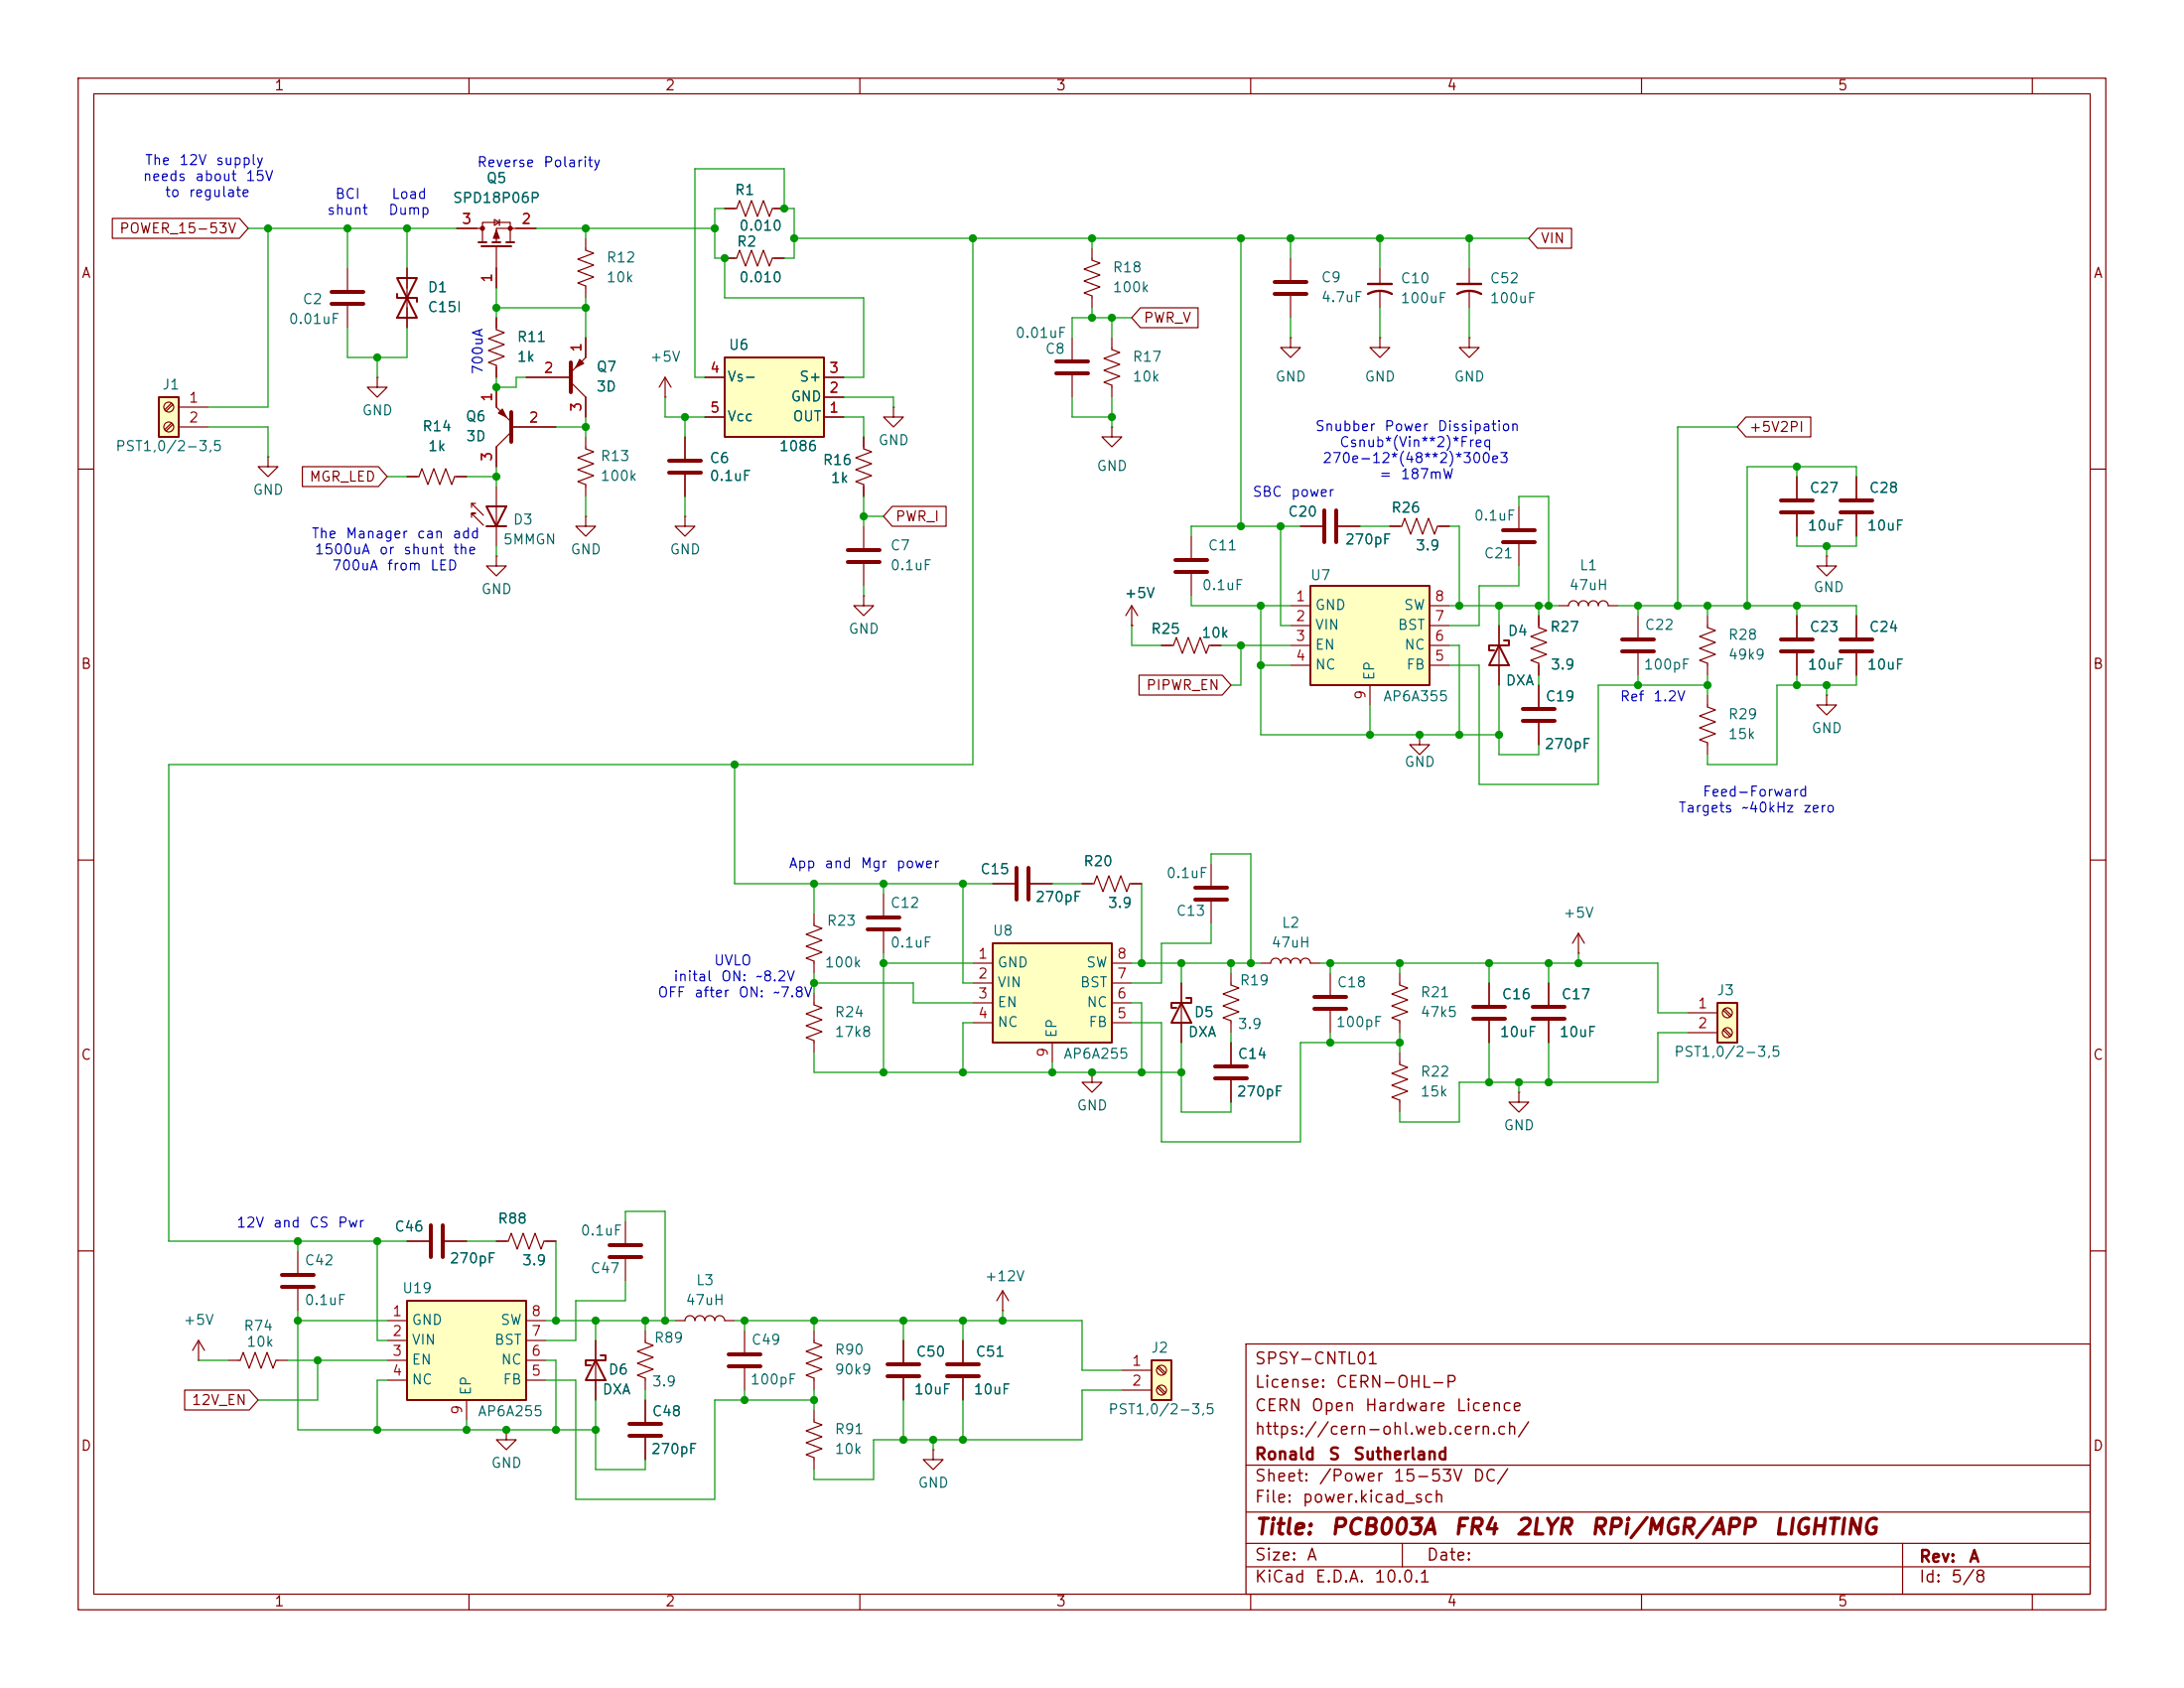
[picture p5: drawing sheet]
<svg xmlns="http://www.w3.org/2000/svg" width="279mm" height="216mm" viewBox="0 0 279 216" stroke-linecap="round" stroke-linejoin="round" font-family="sans-serif">
<g fill="none" stroke="#840000" stroke-width=".15">
<path d="M10 10h259.4v195.9h-259.4zM12 12h255.4v191.9h-255.4zM60 10v2M110 10v2M160 10v2M210 10v2M260 10v2M58.4 29.2h3.3M61.7 31v-2.6h3.6v2.6M63.2 28.1l.7 .3-.7 .4zM63.5 31.5v5.3M63.9 28.1v.8"/>
<path d="M68.6 29.2h-5.1v1.8M139.7 31.8v1.5l1 .4-2 .7 2 .8-2 .7 2 .8-2 .8 1 .3v1.6M67.3 48.3h5.7M73 48.9l1.9 1.9v2.5M74.9 43.2v2.5l-1.9 1.9M176.5 43.2v1.3h1.3l-1.3 1.2-1.2-1.2h1.2M176.5 43.2h.1M188 43.2v1.3h1.2l-1.2 1.2-1.3-1.2h1.3M188 43.2h.1M10 60h2M144.8 77.5l-.8 1.2M144.8 77.5l.7 1.2"/>
<path d="M144.8 77.5v2.5M152.4 68.6v2.8M152.4 73.4v2.8M229.9 78.7v2.8M237.5 78.7v2.8M267.4 60h2M144.8 80h.1M148.6 82.6h1.5l.4-1.1 .8 2.1 .7-2.1 .8 2.1 .7-2.1 .8 2.1 .4-1h1.5M181.6 94v1.3h1.3l-1.3 1.2-1.3-1.2h1.3M181.6 94h.1M218.4 88.9v1.5l1.1 .4-2.1 .8 2.1 .7-2.1 .8 2.1 .8-2.1 .7 1 .4v1.5M229.9 83.6v2.8"/>
<path d="M233.7 88.9v1.3h1.2l-1.2 1.2-1.3-1.2h1.3M233.7 88.9h.1M237.5 83.6v2.8M10 110h2M127 113h2.8M131.8 113h2.8M267.4 110h2M10 160h2M159.4 171.9h108v32h-108zM267.4 160h2M159.4 197.4h108M159.4 193.4h108"/>
<path d="M159.4 187.4h108M179.4 197.4v3M243.4 197.4v6.5M60 203.9v2M110 203.9v2M159.4 200.4h108M160 203.9v2M210 203.9v2M260 203.9v2"/>
</g>
<path d="M61.2 31h1M61.6 31.5h3.8M63 31h1M64.8 31h1" fill="none" stroke="#840000" stroke-width=".25"/>
<g fill="#840000" stroke="#840000" stroke-width=".15">
<path d="M63.5 29.5l.4 1h-.8z"/>
<path d="M74.2 46l.5 .5-1 .5z"/>
<circle cx="61.7" cy="29.2" r=".25"/>
<circle cx="65.3" cy="29.2" r=".25"/>
</g>
<path d="M73 46.4v3.8M150.4 71.6h4M150.4 73.2h4M227.8 81.8h4.1M227.8 83.3h4.1M235.5 81.8h4M235.5 83.3h4M130 111v4.1M131.6 111v4.1" fill="none" stroke="#840000" stroke-width=".51"/>
<path d="M127 120.7h15.2v12.7h-15.2z" fill="#ffffc2"/>
<path d="M127 120.7h15.2v12.7h-15.2z" fill="none" stroke="#840000" stroke-width=".25"/>
<g fill="none" stroke="#840000" stroke-width=".15">
<path d="M63.5 40.6v1.6l1 .3-2 .8 2 .8-2 .7 2 .8-2 .8 1 .3v1.6M137.2 43.2v2.8M137.2 48v2.8M63.5 71.1v1.3h1.3l-1.3 1.3-1.3-1.3h1.3M63.5 71.1h.1M229.9 61v2.8M229.9 65.8v2.8M237.5 61v2.8M237.5 65.8v2.8M196.8 87.6v2.8M196.8 92.5v2.8M124.5 123.2h2.5"/>
<path d="M124.5 125.7h2.5M124.5 128.3h2.5M124.5 130.8h2.5M134.6 133.4v2.5M142.2 123.2h2.6M142.2 125.7h2.6M142.2 128.3h2.6M142.2 130.8h2.6M179.1 124.5v1.5l1 .4-2 .7 2 .8-2 .8 2 .7-2 .8 1 .4v1.5M194.3 139.7v1.3h1.3l-1.3 1.2-1.3-1.2h1.3M194.3 139.7h.1M52.1 158.8h2.8"/>
<path d="M56.9 158.8h2.8M38.1 160v2.8M38.1 164.8v2.8"/>
</g>
<path d="M135.1 46.2h4.1M135.1 47.8h4.1M227.8 64h4.1M227.8 65.5h4.1M235.5 64h4M235.5 65.5h4M194.8 90.7h4.1M194.8 92.2h4.1M55.1 156.7v4.1M56.6 156.7v4.1M36.1 163.1h4M36.1 164.6h4" fill="none" stroke="#840000" stroke-width=".51"/>
<path d="M219.7 128.3h2.5v5.1h-2.5z" fill="#ffffc2"/>
<path d="M219.7 128.3h2.5v5.1h-2.5z" fill="none" stroke="#840000" stroke-width=".25"/>
<g fill="none" stroke="#840000" stroke-width=".15">
<path d="M215.9 129.5h3.8M215.9 132.1h3.8M220.4 129.2l.9 .8M220.4 131.7l.9 .9M220.6 129l.9 .9M220.6 131.6l.9 .8"/>
<circle cx="221" cy="132.1" r=".63"/>
<circle cx="221" cy="129.5" r=".63"/>
</g>
<path d="M20.3 50.8h2.6v5.1h-2.6z" fill="#ffffc2"/>
<path d="M50.8 35.6h2.5l-2.5 5h2.5zM50.8 37.6v.5h2.5v.5M20.3 50.8h2.6v5.1h-2.6z" fill="none" stroke="#840000" stroke-width=".25"/>
<g fill="none" stroke="#840000" stroke-width=".15">
<path d="M52.1 34.3v7.6M21.9 51.6l-.8 .8M21.9 54.1l-.8 .8M22.1 51.7l-.8 .9M22.1 54.3l-.8 .8M22.9 52.1h3.8M22.9 54.6h3.8M34.3 58.4v1.3h1.3l-1.3 1.3-1.3-1.3h1.3M34.3 58.4h.1M48.3 48.3v1.2h1.2l-1.2 1.3-1.3-1.3h1.3M48.3 48.3h.1M114.3 52.1v1.2h1.3l-1.3 1.3-1.3-1.3h1.3"/>
<path d="M114.3 52.1h.1M142.2 54.6v1.3h1.3l-1.3 1.3-1.2-1.3h1.2M142.2 54.6h.1M142.2 43.2v1.5l1.1 .4-2.1 .7 2.1 .8-2.1 .8 2.1 .7-2.1 .8 1 .4v1.5M165.1 43.2v1.3h1.3l-1.3 1.2-1.3-1.2h1.3M165.1 43.2h.1M166.4 67.3h2.8M171.2 67.3h2.8M196.8 78.7v1.6l1.1 .3-2.1 .8 2.1 .8-2.1 .7 2.1 .8-2.1 .8 1 .3v1.6M199.4 77.5h1.3a.64 .64 0 0 1 .6-.7 .64 .64 0 0 1 .6 .7 .64 .64 0 0 1 .7-.7 .64 .64 0 0 1 .6 .7 .64 .64 0 0 1 .6-.7 .64 .64 0 0 1 .7 .7 .64 .64 0 0 1 .6-.7 .64 .64 0 0 1 .6 .7h1.3M209.5 78.7v2.8M218.4 78.7v1.6l1.1 .3-2.1 .8 2.1 .8-2.1 .7 2.1 .8-2.1 .8 1 .3v1.6"/>
<path d="M233.7 71.1v1.3h1.2l-1.2 1.3-1.3-1.3h1.3M233.7 71.1h.1M209.5 83.6v2.8M104.1 116.8v1.6l1.1 .3-2.1 .8 2.1 .8-2.1 .7 2.1 .8-2.1 .8 1 .3v1.6M201.9 119.4l-.7 1.3M201.9 119.4l.8 1.3M201.9 119.4v2.5M104.1 127v1.5l1.1 .4-2.1 .8 2.1 .7-2.1 .8 2.1 .8-2.1 .7 1 .4v1.5M161.3 123.2h1.3a.64 .64 0 0 1 .6-.6 .64 .64 0 0 1 .6 .6 .64 .64 0 0 1 .7-.6 .64 .64 0 0 1 .6 .6 .64 .64 0 0 1 .6-.6 .64 .64 0 0 1 .7 .6 .64 .64 0 0 1 .6-.6 .64 .64 0 0 1 .6 .6h1.3M170.2 124.5v2.8M170.2 129.3v2.8M190.5 125.7v2.8"/>
<path d="M190.5 130.6v2.8M198.1 125.7v2.8M198.1 130.6v2.8M201.9 121.9h.1"/>
<circle cx="21.6" cy="52.1" r=".63"/>
<circle cx="21.6" cy="54.6" r=".63"/>
</g>
<path d="M169.4 65.3v4M170.9 65.3v4M207.5 81.8h4.1M207.5 83.3h4.1M168.1 127.5h4.1M168.1 129h4.1M188.5 128.8h4M188.5 130.3h4M196.1 128.8h4.1M196.1 130.3h4.1" fill="none" stroke="#840000" stroke-width=".51"/>
<path d="M52.1 166.4h15.2v12.7h-15.2z" fill="#ffffc2"/>
<path d="M62.2 64.8h2.6l-1.3 2.5zM62.2 67.3h2.6M52.1 166.4h15.2v12.7h-15.2z" fill="none" stroke="#840000" stroke-width=".25"/>
<g fill="none" stroke="#840000" stroke-width=".15">
<path d="M165.1 33v2.8M165.1 37.8v2.8M60.3 66.2v-.5h.5h-.5l1.5 1.5M60.3 64.4v.5M60.8 64.4h-.5l1.5 1.5M63.5 62.2v7.7M25.4 174h.1M25.4 171.5l-.8 1.2M25.4 171.5l.8 1.2M25.4 171.5v2.5M49.5 168.9h2.6M49.5 171.5h2.6"/>
<path d="M49.5 174h2.6M49.5 176.5h2.6M59.7 179.1v2.5M67.3 168.9h2.5M67.3 171.5h2.5M67.3 174h2.5M67.3 176.5h2.5"/>
</g>
<path d="M163.1 36.1h4M163.1 37.6h4" fill="none" stroke="#840000" stroke-width=".51"/>
<path d="M167.6 74.9h15.3v12.7h-15.3z" fill="#ffffc2"/>
<path d="M167.6 74.9h15.3v12.7h-15.3zM191.8 82.6l1.2 2.5h-2.5zM192.4 81.9h.6v.7h-2.5v.6h.6" fill="none" stroke="#840000" stroke-width=".25"/>
<g fill="none" stroke="#840000" stroke-width=".15">
<path d="M44.4 34.3v2.8M44.4 39.1v2.8M176.5 34.3v2M176.5 37.3v2.1M188 34.3v2M188 37.3v2.1M63.5 49.5v2.6l1.9 1.9M65.4 55.2l-1.9 2v2.5M65.4 54.6h5.7M87.6 55.9v2.8M52.1 61h1.5l.4-1.1 .7 2.1 .8-2.1 .8 2.1 .7-2.1 .8 2.1 .4-1h1.5M74.9 66v1.3h1.3l-1.3 1.3-1.2-1.3h1.2"/>
<path d="M74.9 66h.1M87.6 66v1.3h1.3l-1.3 1.3-1.2-1.3h1.2M87.6 66h.1M87.6 60.7v2.8M165.1 77.5h2.5M177.8 67.3h1.5l.4-1 .8 2 .7-2 .8 2 .8-2 .7 2 .4-1h1.5M182.9 77.5h2.5M194.3 64.8v2.8M194.3 69.6v2.8M165.1 80h2.5M165.1 82.6h2.5M165.1 85.1h2.5"/>
<path d="M175.3 87.6v2.6M182.9 80h2.5M182.9 82.6h2.5M182.9 85.1h2.5M191.8 80v7.6M179.1 134.6v1.5l1 .4-2 .8 2 .7-2 .8 2 .8-2 .7 1 .4v1.5M29.2 174h1.5l.4-1 .8 2 .7-2 .8 2 .8-2 .7 2 .4-1h1.5"/>
</g>
<path d="M42.4 37.3h4.1M42.4 38.9h4.1M65.4 52.7v3.8M85.6 58.9h4.1M85.6 60.5h4.1M192.3 67.8h4M192.3 69.3h4" fill="none" stroke="#840000" stroke-width=".51"/>
<path d="M64.3 52.3l.5 1-1-.5z" fill="#840000" stroke="#840000" stroke-width=".15"/>
<path d="M175 37.6a3.2 3.2 0 0 1 3.1 0M175 36.3h3.1M186.4 37.6a3.2 3.2 0 0 1 3.1 0M186.4 36.3h3.1" fill="none" stroke="#840000" stroke-width=".3"/>
<path d="M92.7 45.7h12.7v10.2h-12.7z" fill="#ffffc2"/>
<path d="M92.7 45.7h12.7v10.2h-12.7zM151.1 128.3l1.3 2.5h-2.5zM151.8 127.6h.6v.7h-2.5v.6h.6M76.2 174l1.3 2.5h-2.6zM76.8 173.4h.7v.6h-2.6v.6h.7" fill="none" stroke="#840000" stroke-width=".25"/>
<g fill="none" stroke="#840000" stroke-width=".15">
<path d="M74.9 30.5v1.5l1 .4-2 .7 2 .8-2 .8 2 .7-2 .8 1 .4v1.5M92.7 33h1.5l.4-1 .8 2 .7-2 .8 2 .8-2 .7 2 .4-1h1.5M92.7 26.7h1.5l.4-1 .8 2 .7-2 .8 2 .8-2 .7 2 .4-1h1.5M74.9 55.9v1.5l1 .4-2 .7 2 .8-2 .8 2 .7-2 .8 1 .4v1.5M85.1 50.8h.1M85.1 48.3l-.8 1.2M85.1 48.3l.8 1.2M85.1 48.3v2.5M90.2 53.3h2.5M90.2 48.3h2.5M105.4 53.3h2.5M105.4 50.8h2.5"/>
<path d="M105.4 48.3h2.5M110.5 55.9v1.5l1 .4-2 .7 2 .8-2 .8 2 .7-2 .8 1 .4v1.5M110.5 76.2v1.3h1.3l-1.3 1.2-1.3-1.2h1.3M110.5 76.2h.1M110.5 67.3v2.8M110.5 72.1v2.8M139.7 137.2v1.2h1.3l-1.3 1.3-1.3-1.3h1.3M139.7 137.2h.1M151.1 125.7v7.7M157.5 124.5v1.5l1 .4-2 .7 2 .8-2 .8 2 .7-2 .8 1 .4v1.5M157.5 133.4v2.7M157.5 138.2v2.8"/>
<path d="M63.5 158.8h1.5l.4-1.1 .8 2.1 .7-2.1 .8 2.1 .8-2.1 .7 2.1 .4-1h1.5M80 156.2v2.8M76.2 171.5v7.6M80 161v2.8M82.5 170.2v1.5l1.1 .4-2.1 .7 2.1 .8-2.1 .8 2.1 .7-2.1 .8 1 .4v1.5M82.5 179.1v2.8M86.4 168.9h1.2a.64 .64 0 0 1 .7-.6 .64 .64 0 0 1 .6 .6 .64 .64 0 0 1 .6-.6 .64 .64 0 0 1 .7 .6 .64 .64 0 0 1 .6-.6 .64 .64 0 0 1 .6 .6 .64 .64 0 0 1 .7-.6 .64 .64 0 0 1 .6 .6h1.3M95.2 170.2v2.8M95.2 175v2.8M104.1 170.2v1.5l1.1 .4-2.1 .7 2.1 .8-2.1 .8 2.1 .7-2.1 .8 1 .4v1.5M115.6 171.5v2.7M115.6 176.3v2.8"/>
<path d="M123.2 171.5v2.7M123.2 176.3v2.8M128.3 167.6h.1M128.3 165.1l-.8 1.3M128.3 165.1l.7 1.3M128.3 165.1v2.5M64.8 182.9v1.3h1.2l-1.2 1.2-1.3-1.2h1.3M64.8 182.9h.1M82.5 183.9v2.8M104.1 180.3v1.6l1.1 .3-2.1 .8 2.1 .8-2.1 .7 2.1 .8-2.1 .8 1 .3v1.6M119.4 185.4v1.3h1.2l-1.2 1.3-1.3-1.3h1.3M119.4 185.4h.1"/>
</g>
<g fill="none" stroke="#840000" stroke-width=".51">
<path d="M108.5 70.4h4M108.5 71.9h4M155.4 136.4h4.1M155.4 137.9h4.1M78 159.3h4M78 160.8h4M93.2 173.2h4.1M93.2 174.8h4.1M113.5 174.5h4.1M113.5 176h4.1M121.2 174.5h4M121.2 176h4"/>
<path d="M80.5 182.1h4.1M80.5 183.6h4.1"/>
</g>
<path d="M147.3 174h2.6v5.1h-2.6z" fill="#ffffc2"/>
<path d="M147.3 174h2.6v5.1h-2.6z" fill="none" stroke="#840000" stroke-width=".25"/>
<g fill="none" stroke="#840000" stroke-width=".15">
<path d="M14.4 27.9h16.2l1.1 1.3-1.1 1.3h-16.2zM52.1 34.3v2.5M52.1 39.4v2.5M58.4 29.2h2.6M63.5 34.3v2.5M66 29.2h2.6M92.7 33h1.3M92.7 26.7h1.3M99.1 33h1.2M99.1 26.7h1.2M145.9 39.4h7.4v2.5h-7.4l-1.1-1.3zM196.7 29.2h4.3v2.6h-4.3l-1.1-1.3z"/>
<path d="M38.7 59.7h9.7l1.1 1.3-1.1 1.2h-9.7zM63.5 40.6v1.3M63.5 47v1.3M63.5 49.5v2.6M63.5 57.2v2.5M65.4 54.6h5.7M67.3 48.3h5.7M74.9 43.2v2.5M74.9 50.8v2.5M87.6 55.9v2.8M90.2 48.3h2.5M90.2 53.3h2.5"/>
<path d="M105.4 48.3h2.5M105.4 53.3h2.5M105.4 50.8h2.5M110.5 55.9v1.3M223.4 53.3h8.3v2.6h-8.3l-1.2-1.3zM52.1 61h1.2M58.4 61h1.3M87.6 60.7v2.8M110.5 62.2v1.3M114.1 64.8h6.9v2.5h-6.9l-1.1-1.3zM166.4 67.3h2.8M171.2 67.3h2.8"/>
<path d="M177.8 67.3h1.3M184.1 67.3h1.3M196.8 78.7v1.3M229.9 61v2.8M229.9 65.8v2.8M229.9 78.7v2.8M237.5 61v2.8M237.5 65.8v2.8M237.5 78.7v2.8M144.8 80h.1M145.7 86.4h10.7l1.1 1.2-1.1 1.3h-10.7zM148.6 82.6h1.3"/>
<path d="M154.9 82.6h1.3M191.8 80v2.6M191.8 85.1v2.5M196.8 85.1v1.3M196.8 87.6v2.8M196.8 92.5v2.8M229.9 83.6v2.8M237.5 83.6v2.8M113 114.3v2.8M113 119.1v2.8M127 113h2.8M131.8 113h2.8"/>
<path d="M138.4 113h1.6l.3-1 .8 2 .8-2 .7 2 .8-2 .7 2 .4-1h1.5M154.9 110.5v2.8M154.9 115.3v2.8M151.1 125.7v2.6M151.1 130.8v2.6M157.5 133.4v2.7M157.5 138.2v2.8M190.5 125.7v2.8M190.5 130.6v2.8M198.1 125.7v2.8M198.1 130.6v2.8M52.1 158.8h2.8"/>
<path d="M56.9 158.8h2.8M63.5 158.8h1.3M69.8 158.8h1.3M23.6 177.8h8.3l1.1 1.3-1.1 1.2h-8.3zM76.2 171.5v2.5M76.2 176.5v2.6M82.5 179.1v2.8M115.6 171.5v2.7M115.6 176.3v2.8M123.2 171.5v2.7M123.2 176.3v2.8M143.5 175.3h3.8"/>
<path d="M143.5 177.8h3.8M148.1 174.9l.8 .9M148.1 177.5l.8 .8M148.2 174.8l.9 .8M148.2 177.3l.9 .8M82.5 183.9v2.8"/>
<circle cx="148.6" cy="175.3" r=".63"/>
<circle cx="148.6" cy="177.8" r=".63"/>
</g>
<path d="M111 117.3h4.1M111 118.9h4.1M152.9 113.5h4.1M152.9 115.1h4.1" fill="none" stroke="#840000" stroke-width=".51"/>
<g fill="none" stroke="#009600" stroke-width=".15">
<path d="M31.7 29.2h26.7M34.3 29.2v22.9h-7.6M44.4 29.2v5.1M52.1 29.2v5.1M63.5 36.8v3.8M63.5 39.4h11.4M68.6 29.2h22.8M74.9 29.2v1.3M74.9 38.1v5.1M92.7 26.7h-1.3v6.3h1.3v5.1h17.8v10.2h-2.6M100.3 33h1.3v-6.3h-1.3v-5.1h-11.4v26.7h1.3M101.6 30.5h94"/>
<path d="M124.5 30.5v67.3h-102.9v61h30.5M139.7 30.5v1.3M139.7 39.4v1.2M158.7 30.5v36.8M165.1 30.5v2.5M176.5 30.5v3.8M176.5 39.4v3.8M188 30.5v3.8M188 39.4v3.8M26.7 54.6h7.6v3.8M44.4 41.9v3.8h7.7v-3.8M48.3 45.7v2.6"/>
<path d="M63.5 48.3v1.2h2.5v-1.2h1.3M63.5 59.7v2.5M71.1 54.6h3.8M74.9 53.3v2.6M85.1 50.8v2.5h5.1M87.6 53.3v2.6M107.9 53.3h2.6v2.6M107.9 50.8h6.4v1.3M137.2 50.8v2.5h5M142.2 40.6v2.6M142.2 50.8v3.8M144.8 40.6h-7.6v2.6"/>
<path d="M165.1 40.6v2.6M222.2 54.6h-7.6v22.9M229.9 59.7v1.3M49.5 61h2.6M59.7 61h3.8M63.5 69.9v1.2M74.9 63.5v2.5M87.6 63.5v2.5M110.5 63.5v3.8M110.5 74.9v1.3M110.5 66h2.5M152.4 76.2v1.3h12.7"/>
<path d="M161.3 77.5v16.5h30.5M163.8 67.3v12.7h1.3M166.4 67.3h-14v1.3M174 67.3h3.8M185.4 77.5h14M185.4 67.3h1.3v10.2M191.8 77.5v2.5M194.3 72.4v2.5h-5.1v5.1h-3.8M194.3 64.8v-1.3h3.8v14M196.8 77.5v1.2M207 77.5h30.5v1.2M209.5 77.5v1.2"/>
<path d="M218.4 77.5v1.2M229.9 68.6v1.3h7.6v-1.3M229.9 77.5v1.2M233.7 69.9v1.2M237.5 61v-1.3h-14v17.8M94 97.8v15.2h33M144.8 80v2.6h3.8M156.2 82.6h8.9M158.7 82.6v5h-1.2M161.3 85.1h3.8M175.3 90.2v3.8M185.4 85.1h3.8v15.2h15.3v-12.7h13.9"/>
<path d="M185.4 82.6h1.3v11.4M191.8 87.6v8.9h5v-1.2M196.8 86.4v1.2M209.5 86.4v1.2M218.4 86.4v2.5M229.9 86.4v1.2M233.7 87.6v1.3M237.5 86.4v1.2h-10.2v10.2h-8.9v-1.3M104.1 113v3.8M113 113v1.3M123.2 113v12.7h1.3M134.6 113h3.8"/>
<path d="M146 113v10.2M154.9 118.1v2.6h-6.3v5h-3.8M154.9 110.5v-1.3h5.1v14M104.1 124.5v2.5M104.1 134.6v2.6h47M104.1 125.7h12.7v2.6h7.7M113 123.2h11.5M113 121.9v15.3M124.5 130.8h-1.3v6.4M134.6 135.9v1.3M144.8 123.2h16.5M144.8 130.8h3.8v15.3h17.8v-12.7h12.7"/>
<path d="M144.8 128.3h1.2v8.9M151.1 123.2v2.5M151.1 133.4v8.8h6.4v-1.2M157.5 123.2v1.3M157.5 132.1v1.3M168.9 123.2h43.2v6.3h3.8M170.2 123.2v1.3M170.2 132.1v1.3M179.1 123.2v1.3M179.1 132.1v2.5M190.5 123.2v2.5M190.5 133.4v5"/>
<path d="M194.3 138.4v1.3M198.1 123.2v2.5M198.1 133.4v5M201.9 121.9v1.3M215.9 132.1h-3.8v6.3h-25.4v5.1h-7.6v-1.3M38.1 158.8v1.2M48.3 158.8v12.7h1.2M59.7 158.8h3.8M71.1 158.8v10.1M80 156.2v-1.3h5.1v14M25.4 174h3.8M36.8 174h12.7"/>
<path d="M38.1 167.6v15.3h38.1M38.1 168.9h11.4M40.6 174v5.1h-7.6M49.5 176.5h-1.2v6.4M69.8 168.9h16.6M69.8 174h1.3v8.9M69.8 176.5h3.9v15.3h17.7v-12.7h12.7M76.2 179.1v8.9h6.3v-1.3M76.2 168.9v2.6M80 163.8v2.6h-6.3v5.1h-3.9M82.5 168.9v1.3M82.5 177.8v1.3"/>
<path d="M94 168.9h44.4v6.4h5.1M95.2 168.9v1.3M95.2 177.8v1.3M104.1 168.9v1.3M104.1 177.8v2.5M115.6 168.9v2.6M115.6 179.1v5.1M123.2 168.9v2.6M123.2 179.1v5.1M128.3 167.6v1.3M143.5 177.8h-5.1v6.4h-26.6v5h-7.7v-1.2M59.7 181.6v1.3"/>
<path d="M119.4 184.2v1.2"/>
</g>
<g fill="#009600" stroke="#009600" stroke-width=".13">
<circle cx="175.3" cy="94" r=".46"/>
<circle cx="186.7" cy="94" r=".46"/>
<circle cx="181.6" cy="94" r=".46"/>
<circle cx="233.7" cy="87.6" r=".46"/>
<circle cx="229.9" cy="87.6" r=".46"/>
<circle cx="191.8" cy="94" r=".46"/>
<circle cx="218.4" cy="87.6" r=".46"/>
<circle cx="209.5" cy="87.6" r=".46"/>
<circle cx="198.1" cy="77.5" r=".46"/>
<circle cx="209.5" cy="77.5" r=".46"/>
<circle cx="214.6" cy="77.5" r=".46"/>
<circle cx="218.4" cy="77.5" r=".46"/>
<circle cx="223.5" cy="77.5" r=".46"/>
<circle cx="186.7" cy="77.5" r=".46"/>
<circle cx="191.8" cy="77.5" r=".46"/>
<circle cx="196.8" cy="77.5" r=".46"/>
<circle cx="158.7" cy="82.6" r=".46"/>
<circle cx="161.3" cy="85.1" r=".46"/>
<circle cx="198.1" cy="138.4" r=".46"/>
<circle cx="194.3" cy="138.4" r=".46"/>
<circle cx="190.5" cy="138.4" r=".46"/>
<circle cx="179.1" cy="123.2" r=".46"/>
<circle cx="190.5" cy="123.2" r=".46"/>
<circle cx="201.9" cy="123.2" r=".46"/>
<circle cx="179.1" cy="133.4" r=".46"/>
<circle cx="170.2" cy="133.4" r=".46"/>
<circle cx="198.1" cy="123.2" r=".46"/>
<circle cx="170.2" cy="123.2" r=".46"/>
<circle cx="229.9" cy="59.7" r=".46"/>
<circle cx="229.9" cy="77.5" r=".46"/>
<circle cx="233.7" cy="69.9" r=".46"/>
<circle cx="161.3" cy="77.5" r=".46"/>
<circle cx="163.8" cy="67.3" r=".46"/>
<circle cx="158.7" cy="67.3" r=".46"/>
<circle cx="176.5" cy="30.5" r=".46"/>
<circle cx="188" cy="30.5" r=".46"/>
<circle cx="158.7" cy="30.5" r=".46"/>
<circle cx="165.1" cy="30.5" r=".46"/>
<circle cx="48.3" cy="45.7" r=".46"/>
<circle cx="63.5" cy="49.5" r=".46"/>
<circle cx="63.5" cy="61" r=".46"/>
<circle cx="63.5" cy="39.4" r=".46"/>
<circle cx="74.9" cy="39.4" r=".46"/>
<circle cx="74.9" cy="54.6" r=".46"/>
<circle cx="52.1" cy="29.2" r=".46"/>
<circle cx="74.9" cy="29.2" r=".46"/>
<circle cx="44.4" cy="29.2" r=".46"/>
<circle cx="34.3" cy="29.2" r=".46"/>
<circle cx="64.8" cy="182.9" r=".46"/>
<circle cx="59.7" cy="182.9" r=".46"/>
<circle cx="38.1" cy="168.9" r=".46"/>
<circle cx="38.1" cy="158.8" r=".46"/>
<circle cx="48.3" cy="182.9" r=".46"/>
<circle cx="40.6" cy="174" r=".46"/>
<circle cx="48.3" cy="158.8" r=".46"/>
<circle cx="139.7" cy="30.5" r=".46"/>
<circle cx="142.2" cy="40.6" r=".46"/>
<circle cx="139.7" cy="40.6" r=".46"/>
<circle cx="142.2" cy="53.3" r=".46"/>
<circle cx="110.5" cy="66" r=".46"/>
<circle cx="87.6" cy="53.3" r=".46"/>
<circle cx="101.6" cy="30.5" r=".46"/>
<circle cx="92.7" cy="33" r=".46"/>
<circle cx="100.3" cy="26.7" r=".46"/>
<circle cx="124.5" cy="30.5" r=".46"/>
<circle cx="91.4" cy="29.2" r=".46"/>
<circle cx="113" cy="137.2" r=".46"/>
<circle cx="95.2" cy="168.9" r=".46"/>
<circle cx="104.1" cy="168.9" r=".46"/>
<circle cx="95.2" cy="179.1" r=".46"/>
<circle cx="82.5" cy="168.9" r=".46"/>
<circle cx="85.1" cy="168.9" r=".46"/>
<circle cx="104.1" cy="179.1" r=".46"/>
<circle cx="76.2" cy="168.9" r=".46"/>
<circle cx="76.2" cy="182.9" r=".46"/>
<circle cx="71.1" cy="168.9" r=".46"/>
<circle cx="71.1" cy="182.9" r=".46"/>
<circle cx="94" cy="97.8" r=".46"/>
<circle cx="104.1" cy="125.7" r=".46"/>
<circle cx="151.1" cy="123.2" r=".46"/>
<circle cx="113" cy="123.2" r=".46"/>
<circle cx="151.1" cy="137.2" r=".46"/>
<circle cx="146" cy="137.2" r=".46"/>
<circle cx="113" cy="113" r=".46"/>
<circle cx="104.1" cy="113" r=".46"/>
<circle cx="139.7" cy="137.2" r=".46"/>
<circle cx="146" cy="123.2" r=".46"/>
<circle cx="134.6" cy="137.2" r=".46"/>
<circle cx="157.5" cy="123.2" r=".46"/>
<circle cx="160" cy="123.2" r=".46"/>
<circle cx="123.2" cy="184.2" r=".46"/>
<circle cx="123.2" cy="168.9" r=".46"/>
<circle cx="115.6" cy="168.9" r=".46"/>
<circle cx="128.3" cy="168.9" r=".46"/>
<circle cx="123.2" cy="137.2" r=".46"/>
<circle cx="115.6" cy="184.2" r=".46"/>
<circle cx="119.4" cy="184.2" r=".46"/>
<circle cx="123.2" cy="113" r=".46"/>
</g>
<g font-size="2" fill="#840000">
<text x="160.4" y="196.8">Title:</text>
<text x="170.1" y="196.8">PCB003A</text>
<text x="185.8" y="196.8">FR4</text>
<text x="193.8" y="196.8">2LYR</text>
<text x="203.3" y="196.8">RPi/MGR/APP</text>
<text x="226.8" y="196.8">LIGHTING</text>
</g>
<g font-size="1.5" fill="#840000">
<text x="160.4" y="177.9">License:</text>
<text x="160.4" y="174.9">SPSY-CNTL01</text>
<text x="170.8" y="177.9">CERN-OHL-P</text>
<text x="160.4" y="183.9">https://cern-ohl.web.cern.ch/</text>
<text x="160.4" y="180.9">CERN</text>
<text x="167.6" y="180.9">Open</text>
<text x="174.5" y="180.9">Hardware</text>
<text x="186.2" y="180.9">Licence</text>
<text x="160.4" y="189.9">Sheet:</text>
<text x="160.4" y="187.1">Ronald</text>
<text x="168.6" y="189.9">/Power</text>
<text x="169.9" y="187.1">S</text>
<text x="173" y="187.1">Sutherland</text>
<text x="178.1" y="189.9">15-53V</text>
<text x="188.3" y="189.9">DC/</text>
<text x="160.4" y="192.6">File:</text>
<text x="166.5" y="192.6">power.kicad_sch</text>
<text x="160.4" y="202.8">KiCad</text>
<text x="160.4" y="200">Size:</text>
<text x="167.1" y="200">A</text>
<text x="168.1" y="202.8">E.D.A.</text>
<text x="175.7" y="202.8">10.0.1</text>
<text x="182.4" y="200">Date:</text>
<text x="245.4" y="200.2">Rev:</text>
<text x="245.4" y="202.8">Id:</text>
<text x="249.5" y="202.8">5/8</text>
<text x="251.8" y="200.2">A</text>
</g>
<g font-size="1.3" fill="#840000">
<text x="35" y="11.9">1</text>
<text x="85" y="11.9">2</text>
<text x="135" y="11.9">3</text>
<text x="185" y="11.9">4</text>
<text x="235" y="11.9">5</text>
<text x="10.3" y="35.9">A</text>
<text x="15.2" y="30.2">POWER_15-53V</text>
<text x="197" y="31.4">VIN</text>
<text x="267.7" y="35.9">A</text>
<text x="146.2" y="41.6">PWR_V</text>
<text x="223.7" y="55.6">+5V2PI</text>
<text x="39.5" y="61.9">MGR_LED</text>
<text x="114.5" y="67">PWR_I</text>
<text x="10.3" y="85.9">B</text>
<text x="146.5" y="88.6">PIPWR_EN</text>
<text x="267.7" y="85.9">B</text>
<text x="10.3" y="135.9">C</text>
<text x="267.7" y="135.9">C</text>
<text x="10.3" y="185.9">D</text>
<text x="24.4" y="180">12V_EN</text>
<text x="267.7" y="185.9">D</text>
<text x="35" y="205.8">1</text>
<text x="85" y="205.8">2</text>
<text x="135" y="205.8">3</text>
<text x="185" y="205.8">4</text>
<text x="235" y="205.8">5</text>
</g>
<g font-size="1.3" fill="#0000c2">
<text x="18.2" y="23.5">needs</text>
<text x="18.5" y="21.4">The</text>
<text x="22.8" y="21.4">12V</text>
<text x="24.9" y="23.5">about</text>
<text x="27.5" y="21.4">supply</text>
<text x="31.3" y="23.5">15V</text>
<text x="60.9" y="21.7">Reverse</text>
<text x="69.4" y="21.7">Polarity</text>
<text x="21" y="25.5">to</text>
<text x="24" y="25.5">regulate</text>
<text x="41.7" y="27.8">shunt</text>
<text x="42.8" y="25.8">BCI</text>
<text x="49.6" y="27.8">Dump</text>
<text x="50" y="25.8">Load</text>
<text x="62.1" y="48" transform="rotate(-90 62.1 48)">700uA</text>
<text x="168.1" y="55.5">Snubber</text>
<text x="169.1" y="59.5">270e-12*(48**2)*300e3</text>
<text x="171.3" y="57.5">Csnub*(Vin**2)*Freq</text>
<text x="177" y="55.5">Power</text>
<text x="183.8" y="55.5">Dissipation</text>
<text x="160.1" y="63.9">SBC</text>
<text x="165.1" y="63.9">power</text>
<text x="176.3" y="61.6">=</text>
<text x="179.1" y="61.6">187mW</text>
<text x="39.8" y="69.2">The</text>
<text x="40.2" y="71.2">1500uA</text>
<text x="44.1" y="69.2">Manager</text>
<text x="48.4" y="71.2">or</text>
<text x="51.5" y="71.2">shunt</text>
<text x="53.2" y="69.2">can</text>
<text x="57.8" y="69.2">add</text>
<text x="57.9" y="71.2">the</text>
<text x="42.4" y="73.3">700uA</text>
<text x="49.4" y="73.3">from</text>
<text x="55" y="73.3">LED</text>
<text x="207.1" y="90">Ref</text>
<text x="211.4" y="90">1.2V</text>
<text x="214.6" y="104.3">Targets</text>
<text x="217.7" y="102.2">Feed-Forward</text>
<text x="222.7" y="104.3">~40kHz</text>
<text x="230.6" y="104.3">zero</text>
<text x="100.8" y="111.4">App</text>
<text x="105.4" y="111.4">and</text>
<text x="110" y="111.4">Mgr</text>
<text x="114.6" y="111.4">power</text>
<text x="86.1" y="125.8">inital</text>
<text x="91.2" y="123.8">UVLO</text>
<text x="92.1" y="125.8">ON:</text>
<text x="96.6" y="125.8">~8.2V</text>
<text x="84" y="127.9">OFF</text>
<text x="88.7" y="127.9">after</text>
<text x="94.4" y="127.9">ON:</text>
<text x="98.8" y="127.9">~7.8V</text>
<text x="30.2" y="157.3">12V</text>
<text x="34.8" y="157.3">and</text>
<text x="39.5" y="157.3">CS</text>
<text x="43.1" y="157.3">Pwr</text>
</g>
<g font-size="1.3" fill="#006464">
<text x="62.1" y="23.7">Q5</text>
<text x="57.8" y="26.3">SPD18P06P</text>
<text x="93.9" y="25.2">R1</text>
<text x="94.5" y="29.8">0.010</text>
<text x="77.5" y="33.9">R12</text>
<text x="94.2" y="31.9">R2</text>
<text x="142.2" y="35.2">R18</text>
<text x="36.8" y="41.8">0.01uF</text>
<text x="38.6" y="39.2">C2</text>
<text x="54.6" y="37.7">D1</text>
<text x="54.6" y="40.2">C15I</text>
<text x="77.5" y="36.4">10k</text>
<text x="94.5" y="36.4">0.010</text>
<text x="142.2" y="37.7">100k</text>
<text x="168.9" y="36.4">C9</text>
<text x="168.9" y="39">4.7uF</text>
<text x="179.1" y="39.1">100uF</text>
<text x="179.1" y="36.6">C10</text>
<text x="190.5" y="39.1">100uF</text>
<text x="190.5" y="36.6">C52</text>
<text x="66" y="44">R11</text>
<text x="66" y="46.6">1k</text>
<text x="76.2" y="47.9">Q7</text>
<text x="83.1" y="46.6">+5V</text>
<text x="93.1" y="45.1">U6</text>
<text x="129.8" y="43.5">0.01uF</text>
<text x="133.6" y="45.6">C8</text>
<text x="144.8" y="46.6">R17</text>
<text x="20.7" y="50.1">J1</text>
<text x="46.2" y="53.4">GND</text>
<text x="76.2" y="50.4">3D</text>
<text x="93" y="49.1">Vs-</text>
<text x="101.1" y="51.7">GND</text>
<text x="102.2" y="49.1">S+</text>
<text x="144.8" y="49.1">10k</text>
<text x="163.1" y="49.1">GND</text>
<text x="174.5" y="49.1">GND</text>
<text x="185.9" y="49.1">GND</text>
<text x="14.7" y="58">PST1,0/2-3,5</text>
<text x="53.9" y="55.5">R14</text>
<text x="54.7" y="58">1k</text>
<text x="59.5" y="54.2">Q6</text>
<text x="59.5" y="56.7">3D</text>
<text x="76.7" y="59.3">R13</text>
<text x="90.7" y="59.5">C6</text>
<text x="93" y="54.2">Vcc</text>
<text x="99.6" y="58">1086</text>
<text x="101.3" y="54.2">OUT</text>
<text x="105.2" y="59.8">R16</text>
<text x="112.3" y="57.3">GND</text>
<text x="32.3" y="63.6">GND</text>
<text x="76.7" y="61.8">100k</text>
<text x="90.7" y="61.8">0.1uF</text>
<text x="106.2" y="62.1">1k</text>
<text x="140.2" y="60.6">GND</text>
<text x="177.9" y="65.9">R26</text>
<text x="231.4" y="63.3">C27</text>
<text x="239" y="63.3">C28</text>
<text x="64.3" y="70">5MMGN</text>
<text x="65.5" y="67.4">D3</text>
<text x="72.9" y="71.2">GND</text>
<text x="85.6" y="71.2">GND</text>
<text x="113.8" y="70.7">C7</text>
<text x="154.4" y="70.7">C11</text>
<text x="164.7" y="66.4">C20</text>
<text x="172" y="70">270pF</text>
<text x="181" y="70.7">3.9</text>
<text x="188.5" y="66.9">0.1uF</text>
<text x="189.7" y="71.7">C21</text>
<text x="231.1" y="68.2">10uF</text>
<text x="238.8" y="68.2">10uF</text>
<text x="61.5" y="76.3">GND</text>
<text x="113.8" y="73.3">0.1uF</text>
<text x="143.8" y="76.8">+5V</text>
<text x="153.7" y="75.8">0.1uF</text>
<text x="167.5" y="74.5">U7</text>
<text x="200.6" y="75.8">47uH</text>
<text x="202" y="73.3">L1</text>
<text x="231.9" y="76">GND</text>
<text x="108.5" y="81.4">GND</text>
<text x="147.2" y="81.4">R25</text>
<text x="153.6" y="81.9">10k</text>
<text x="168.1" y="78.3">GND</text>
<text x="168.1" y="80.9">VIN</text>
<text x="168.1" y="83.4">EN</text>
<text x="178.7" y="80.9">BST</text>
<text x="179.5" y="78.3">SW</text>
<text x="179.6" y="83.4">NC</text>
<text x="192.8" y="81.6">D4</text>
<text x="198.2" y="81.1">R27</text>
<text x="210.3" y="80.9">C22</text>
<text x="221" y="82.1">R28</text>
<text x="231.4" y="81.1">C23</text>
<text x="239" y="81.1">C24</text>
<text x="168.1" y="86">NC</text>
<text x="176.1" y="87.1" transform="rotate(-90 176.1 87.1)">EP</text>
<text x="179.8" y="86">FB</text>
<text x="192.5" y="88">DXA</text>
<text x="198.3" y="86">3.9</text>
<text x="210.2" y="86">100pF</text>
<text x="221" y="84.7">49k9</text>
<text x="231.1" y="86">10uF</text>
<text x="238.8" y="86">10uF</text>
<text x="176.9" y="90">AP6A355</text>
<text x="197.6" y="90">C19</text>
<text x="221" y="94.8">15k</text>
<text x="221" y="92.3">R29</text>
<text x="231.6" y="94.1">GND</text>
<text x="179.6" y="98.4">GND</text>
<text x="197.5" y="96.1">270pF</text>
<text x="125.3" y="112.1">C15</text>
<text x="138.5" y="111.1">R20</text>
<text x="149.1" y="112.6">0.1uF</text>
<text x="105.7" y="118.7">R23</text>
<text x="113.8" y="116.4">C12</text>
<text x="126.9" y="120">U8</text>
<text x="132.4" y="115.7">270pF</text>
<text x="141.6" y="116.4">3.9</text>
<text x="150.4" y="117.4">C13</text>
<text x="163.9" y="119">L2</text>
<text x="199.9" y="117.7">+5V</text>
<text x="105.4" y="124.1">100k</text>
<text x="113.8" y="121.5">0.1uF</text>
<text x="127.5" y="124.1">GND</text>
<text x="138.9" y="124.1">SW</text>
<text x="162.5" y="121.5">47uH</text>
<text x="106.7" y="130.4">R24</text>
<text x="127.5" y="126.6">VIN</text>
<text x="127.5" y="129.1">EN</text>
<text x="127.5" y="131.7">NC</text>
<text x="138.1" y="126.6">BST</text>
<text x="138.9" y="129.1">NC</text>
<text x="139.2" y="131.7">FB</text>
<text x="152.7" y="130.4">D5</text>
<text x="158.3" y="131.9">3.9</text>
<text x="158.5" y="126.3">R19</text>
<text x="170.8" y="131.7">100pF</text>
<text x="171" y="126.6">C18</text>
<text x="181.6" y="127.9">R21</text>
<text x="181.6" y="130.4">47k5</text>
<text x="192" y="128.1">C16</text>
<text x="199.7" y="128.1">C17</text>
<text x="219.5" y="127.6">J3</text>
<text x="106.7" y="132.9">17k8</text>
<text x="135.5" y="132.8" transform="rotate(-90 135.5 132.8)">EP</text>
<text x="136" y="135.7">AP6A255</text>
<text x="151.9" y="132.9">DXA</text>
<text x="158.3" y="135.7">C14</text>
<text x="191.8" y="132.9">10uF</text>
<text x="199.4" y="132.9">10uF</text>
<text x="214.1" y="135.5">PST1,0/2-3,5</text>
<text x="137.7" y="142.3">GND</text>
<text x="158.1" y="140.6">270pF</text>
<text x="181.6" y="140.6">15k</text>
<text x="181.6" y="138">R22</text>
<text x="192.3" y="144.9">GND</text>
<text x="50.4" y="157.8">C46</text>
<text x="57.4" y="161.9">270pF</text>
<text x="63.6" y="156.8">R88</text>
<text x="74.2" y="158.3">0.1uF</text>
<text x="38.9" y="162.2">C42</text>
<text x="38.9" y="167.2">0.1uF</text>
<text x="51.4" y="165.7">U19</text>
<text x="66.7" y="162.2">3.9</text>
<text x="75.4" y="163.2">C47</text>
<text x="87.6" y="167.2">47uH</text>
<text x="88.9" y="164.7">L3</text>
<text x="125.9" y="164.2">+12V</text>
<text x="23.4" y="169.8">+5V</text>
<text x="31.1" y="170.5">R74</text>
<text x="31.4" y="172.6">10k</text>
<text x="52.6" y="169.8">GND</text>
<text x="52.6" y="172.3">VIN</text>
<text x="63.2" y="172.3">BST</text>
<text x="63.9" y="169.8">SW</text>
<text x="83.6" y="172.1">R89</text>
<text x="96" y="172.3">C49</text>
<text x="106.7" y="173.6">R90</text>
<text x="117.1" y="173.8">C50</text>
<text x="124.7" y="173.8">C51</text>
<text x="147.1" y="173.3">J2</text>
<text x="52.6" y="174.9">EN</text>
<text x="52.6" y="177.4">NC</text>
<text x="60.6" y="178.6" transform="rotate(-90 60.6 178.6)">EP</text>
<text x="64" y="174.9">NC</text>
<text x="64.2" y="177.4">FB</text>
<text x="77" y="178.7">DXA</text>
<text x="77.7" y="176.1">D6</text>
<text x="83.3" y="177.6">3.9</text>
<text x="95.9" y="177.4">100pF</text>
<text x="106.7" y="176.1">90k9</text>
<text x="116.8" y="178.7">10uF</text>
<text x="124.5" y="178.7">10uF</text>
<text x="61" y="181.5">AP6A255</text>
<text x="83.3" y="181.5">C48</text>
<text x="106.7" y="183.7">R91</text>
<text x="141.7" y="181.2">PST1,0/2-3,5</text>
<text x="62.7" y="188.1">GND</text>
<text x="83.2" y="186.3">270pF</text>
<text x="106.7" y="186.3">10k</text>
<text x="117.3" y="190.6">GND</text>
</g>
<g font-size="1.3" fill="#a90000">
<text x="59" y="29">3</text>
<text x="66.6" y="29">2</text>
<text x="63.2" y="36.3" transform="rotate(-90 63.2 36.3)">1</text>
<text x="74.7" y="45.2" transform="rotate(-90 74.7 45.2)">1</text>
<text x="24.1" y="51.8">1</text>
<text x="63.2" y="51.5" transform="rotate(-90 63.2 51.5)">1</text>
<text x="69.5" y="48">2</text>
<text x="74.7" y="52.8" transform="rotate(-90 74.7 52.8)">3</text>
<text x="90.7" y="48">4</text>
<text x="90.7" y="53.1">5</text>
<text x="106" y="53.1">1</text>
<text x="106" y="50.5">2</text>
<text x="106" y="48">3</text>
<text x="24.1" y="54.4">2</text>
<text x="63.2" y="59.1" transform="rotate(-90 63.2 59.1)">3</text>
<text x="67.6" y="54.4">2</text>
<text x="165.7" y="77.2">1</text>
<text x="183.4" y="77.2">8</text>
<text x="165.7" y="79.8">2</text>
<text x="165.7" y="82.3">3</text>
<text x="183.4" y="82.3">6</text>
<text x="183.4" y="79.8">7</text>
<text x="165.7" y="84.8">4</text>
<text x="175" y="89.6" transform="rotate(-90 175 89.6)">9</text>
<text x="183.4" y="84.8">5</text>
<text x="125" y="122.9">1</text>
<text x="125" y="125.5">2</text>
<text x="142.8" y="125.5">7</text>
<text x="142.8" y="122.9">8</text>
<text x="125" y="128">3</text>
<text x="125" y="130.6">4</text>
<text x="142.8" y="130.6">5</text>
<text x="142.8" y="128">6</text>
<text x="217.1" y="129.3">1</text>
<text x="217.1" y="131.8">2</text>
<text x="134.4" y="135.3" transform="rotate(-90 134.4 135.3)">9</text>
<text x="50.1" y="168.7">1</text>
<text x="50.1" y="171.2">2</text>
<text x="50.1" y="173.7">3</text>
<text x="67.9" y="173.7">6</text>
<text x="67.9" y="171.2">7</text>
<text x="67.9" y="168.7">8</text>
<text x="50.1" y="176.3">4</text>
<text x="67.9" y="176.3">5</text>
<text x="144.7" y="175">1</text>
<text x="144.7" y="177.5">2</text>
<text x="59.4" y="181" transform="rotate(-90 59.4 181)">9</text>
</g>
</svg>
